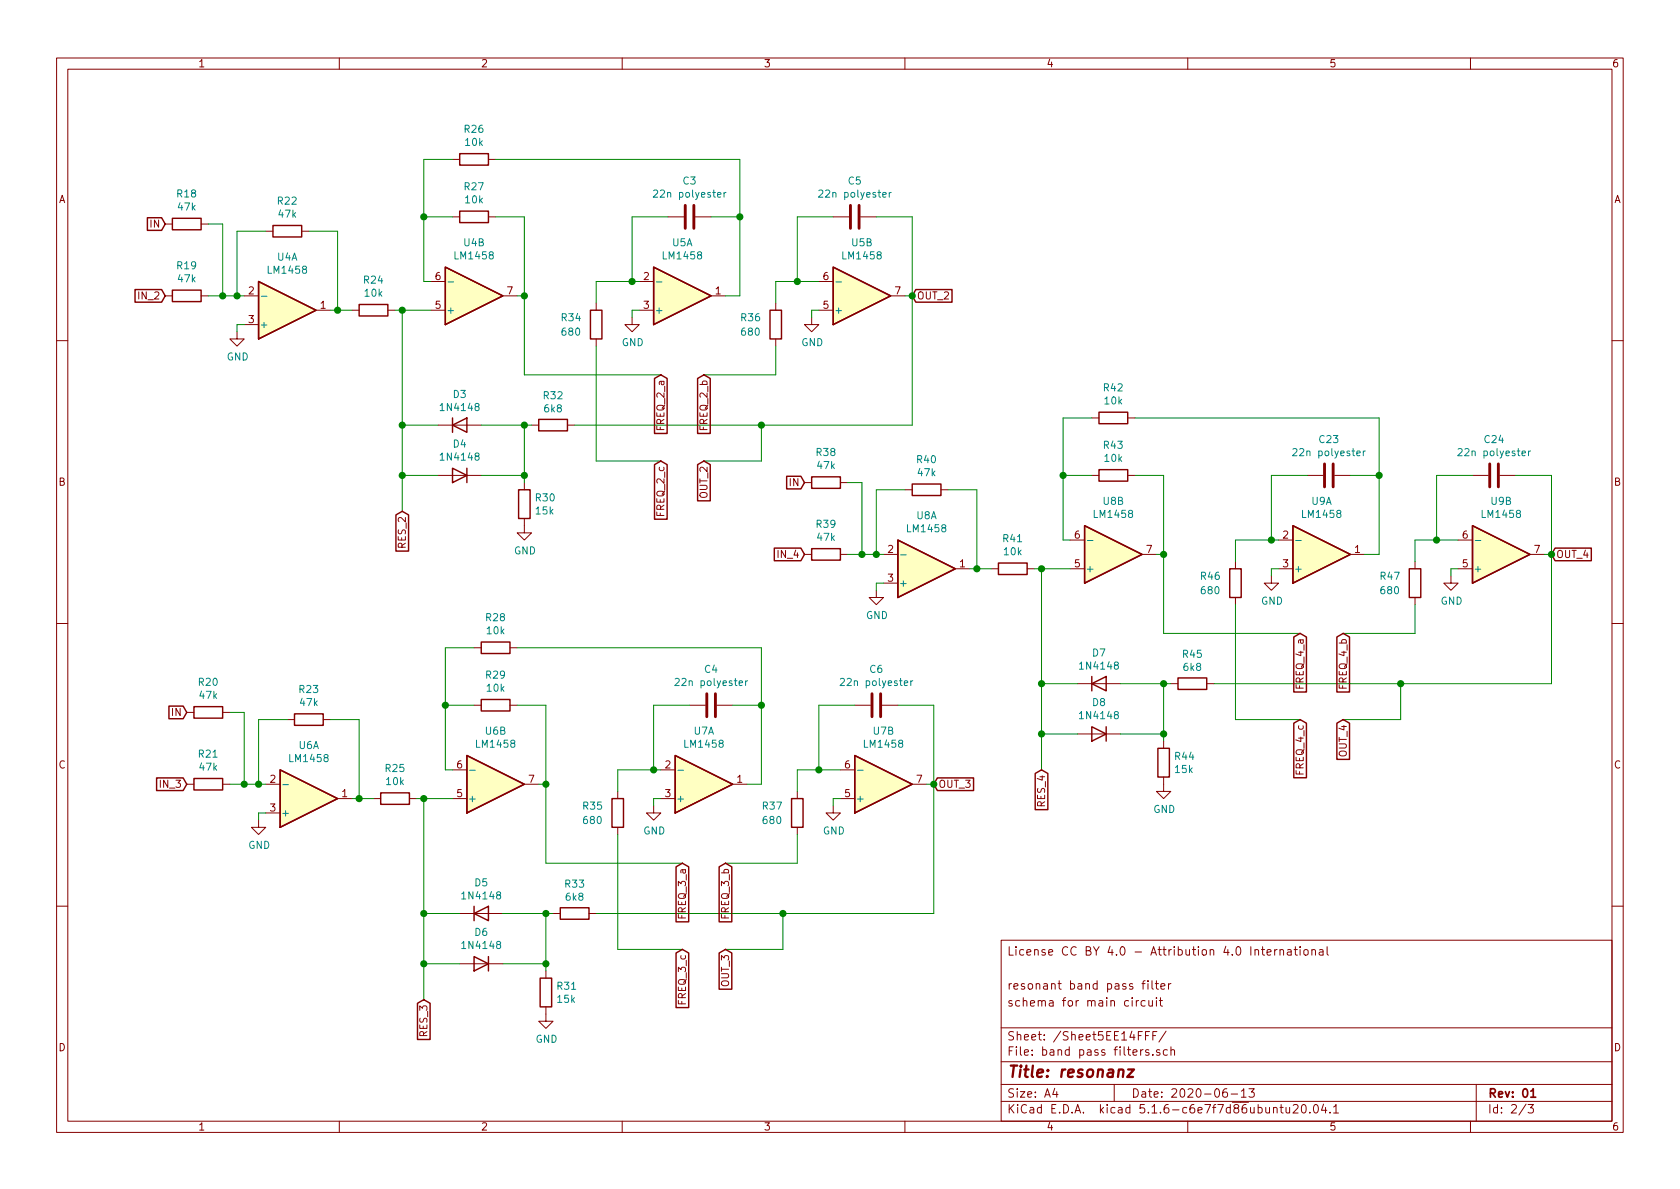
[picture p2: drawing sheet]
<svg xmlns="http://www.w3.org/2000/svg" width="297mm" height="210mm" viewBox="0 0 297 210" stroke-linecap="round" stroke-linejoin="round" font-family="sans-serif">
<g fill="none" stroke="#840000" stroke-width=".18">
<path d="M10 10.3h277v189.9h-277zM12 12.2h273v186.1h-273zM60 10.3v1.9M110 10.3v1.9M160 10.3v1.9M210 10.3v1.9M260 10.3v1.9M29.2 39.6h1.3M35.6 39.6h1.2M80 38.3h1.3M80 28.2h1.3M86.4 38.3h1.2"/>
<path d="M86.4 28.2h1.2M118.1 38.3h2.8M122.9 38.3h2.8M147.3 38.3h2.8M152.1 38.3h2.8M29.2 52.3h1.3M35.6 52.3h1.2M41.9 58.7v1.2h1.3l-1.3 1.3-1.3-1.3h1.3M43.2 52.3h2.5M43.2 57.4h2.5M47 40.9h1.3M53.3 40.9h1.3"/>
<path d="M55.9 54.9h2.5M62.2 54.9h1.3M68.6 54.9h1.2M76.2 54.9h2.5M76.2 49.8h2.5M88.9 52.3h2.5M105.4 53.6v1.3M105.4 59.9v1.3M111.8 56.1v1.3h1.2l-1.2 1.3-1.3-1.3h1.3M113 54.9h2.6M113 49.8h2.6M125.7 52.3h2.6"/>
<path d="M137.2 53.6v1.3M137.2 59.9v1.3M143.5 56.1v1.3h1.3l-1.3 1.3-1.3-1.3h1.3M144.8 54.9h2.5M144.8 49.8h2.5M157.5 52.3h2.5M10 60.2h2M77.5 75.2h7.6M94 75.2h1.2M100.3 75.2h1.3M193 73.9h1.3M199.4 73.9h1.3"/>
<path d="M285 60.2h2M77.5 84.1h7.6M92.7 91.7v2.5h1.3l-1.3 1.3-1.3-1.3h1.3M92.7 85.3v1.3M142.2 98h1.3M142.2 85.3h1.3M148.6 98h1.3M148.6 85.3h1.3M156.2 98h2.5M160 86.6h1.3M166.4 86.6h1.2M189.2 95.5h2.6"/>
<path d="M193 84.1h1.3M199.4 84.1h1.3M201.9 98h2.6M218.4 99.3v1.3M226.1 95.5h2.5M231.1 84.1h2.8M236 84.1h2.8M238.8 98h2.5M250.2 99.3v1.3M257.8 95.5h2.5M260.3 84.1h2.8M265.2 84.1h2.8"/>
<path d="M270.5 98h2.5M10 110.3h2M83.8 114.5h1.3M90.2 114.5h1.2M154.9 104.4v1.3h1.3l-1.3 1.2-1.2-1.2h1.2M156.2 103.1h2.5M168.9 100.6h2.5M175.3 100.6h1.2M181.6 100.6h1.3M189.2 100.6h2.6M218.4 105.7v1.2M224.8 101.8v1.3h1.3l-1.3 1.3-1.3-1.3h1.3"/>
<path d="M226.1 100.6h2.5M250.2 105.7v1.2M256.5 101.8v1.3h1.3l-1.3 1.3-1.2-1.3h1.2M257.8 100.6h2.5M285 110.3h2M33 138.7h1.3M33 126h1.3M39.4 138.7h1.2M39.4 126h1.2M47 138.7h2.5M50.8 127.2h1.3M57.1 127.2h1.3"/>
<path d="M80 136.1h2.5M83.8 124.7h1.3M90.2 124.7h1.2M92.7 138.7h2.5M109.2 139.9v1.3M116.8 136.1h2.6M121.9 124.7h2.8M126.7 124.7h2.8M129.5 138.7h2.6M141 139.9v1.3M148.6 136.1h2.5M151.1 124.7h2.8"/>
<path d="M156 124.7h2.7M161.3 138.7h2.5M190.5 120.9h7.6M190.5 129.8h7.6M205.7 137.4v2.5h1.3l-1.3 1.3-1.2-1.3h1.2M205.7 131.1v1.2M207 120.9h1.3M213.4 120.9h1.2M45.7 145v1.3h1.3l-1.3 1.3-1.3-1.3h1.3M47 143.8h2.5M59.7 141.2h2.5M66 141.2h1.3"/>
<path d="M72.4 141.2h1.3M80 141.2h2.5M109.2 146.3v1.3M115.6 142.5v1.3h1.2l-1.2 1.2-1.3-1.2h1.3M116.8 141.2h2.6M141 146.3v1.3M147.3 142.5v1.3h1.3l-1.3 1.2-1.3-1.2h1.3M148.6 141.2h2.5M10 160.2h2M81.3 161.5h7.6M81.3 170.4h7.6M96.5 178v2.6h1.3l-1.3 1.3-1.3-1.3h1.3"/>
<path d="M96.5 171.7v1.3M97.8 161.5h1.3M104.1 161.5h1.3M177 166.3h108v32h-108zM200.2 176.4v.2M200.2 176.9v1M200.9 176.9v1M201.3 176.9l-.3 .2-.1 .1M201.9 173.9h.6M202.5 177l-.4-.1-.3 .3v.6l.3 .1 .4-.1M202.5 173.4l-.4 .3v1.2M203 173.4v.2"/>
<path d="M203 173.9v1M203.1 176.9l.1 .9 .4 .1 .2-.1M203.7 173.4v1.3l.2 .2M203.8 176.9v1M204.3 173.9h.5M204.5 176.4v.2M204.5 173.4v1.3l.3 .2M204.5 176.9v1M205 176.9h.5M205.2 176.4v1.3l.3 .2M205.3 174.4l.7-.1-.1-.3-.4-.1-.2 .2v.7h.6M206.6 173.9v1"/>
<path d="M207 173.9l-.4 .3M223 167.9h.6M223.2 167.4v1.3l.4 .2M224 168.4l.7-.1v-.3l-.5-.1-.2 .2 .1 .7h.6M225.4 167.9v1M225.8 167.9l-.4 .3M226.3 168l.2-.1 .4 .1v.9M226.3 167.9v1M227.7 168h.5l.1 .9M228.3 168.3h-.5l-.2 .2 .2 .4 .5-.1M228.8 167.9h.6M229 167.4v1.3l.4 .2"/>
<path d="M229.9 167.4v.2M229.9 167.9v1M230.6 168l.2-.1 .4 .1v.8l-.2 .1-.4-.1zM232 168l.2-.1 .3 .1 .1 .9M232 167.9v1M233.3 168h.6v.9M233.9 168.3h-.4l-.3 .2 .3 .4 .4-.1M234.6 167.4v1.3l.3 .2M285 160.2h2M60 198.3v1.9M110 198.3v1.9M160 198.3v1.9"/>
<path d="M177 194.8h108M177 191.8h108M177 187.8h108M177 181.8h108M186.5 192.5l-.4 1h1M186.8 193v1M197 191.8v3M202.5 183.1h.5M203.1 185.7a.37 .37 0 0 0-.6 .1l.1 .2 .5 .2 .1 .1-.2 .3-.5-.1M203.3 182.4h-.8v1.5M203.8 186.5v.1M203.8 183.1h.5"/>
<path d="M204.5 182.4h-.7v1.5M205.1 185.7l-.4-.1-.2 .2v.2l.6 .2v.3h-.6M206.2 182.3l-1.3 2M206.4 185.7l-.4-.1-.3 .3 .1 .6h.6M207 185.7l.3-.1 .3 .1 .1 .9M207 185.1v1.5M210 198.3v1.9M216.9 192.5a.62 .62 0 0 0-.7 .7l.1 .7 .2 .1 .5-.1v-.5l-.1-.2-.4-.1-.3 .3M217.7 193.5h1.1M219.5 193l.4-.5v1.5M219.5 194h.8M220.8 192.5h1l-.5 .6 .4 .1v.7l-.2 .1-.7-.1"/>
<path d="M225.2 196l.2-.2 .3 .1 .1 .9M226.3 195.8h.6M226.5 195.3v1.3l.4 .2M227.4 195.8l.1 .9 .3 .1 .2-.1M228 195.8v1M228.7 195.5l.2-.2h.3l.3 .5-.9 1h.9M230.2 195.5l.4-.2a.94 .94 0 0 1 0 1.5l-.5-.3v-.6zM231.6 196.7v.1M232.4 195.4l.2-.1a.8 .8 0 0 1 .5 .8 .8 .8 0 0 1-.5 .7 1 1 0 0 1-.2-1.4zM234 195.2l-.3 1.1h.9M234.4 195.8v1M235.2 196.7v.1"/>
<path d="M235.8 195.8l.4-.5v1.5M235.8 196.8h.9M260 198.3v1.9M261 191.8v6.5M269.8 195.2l-1.2 2M270.2 195.3h.9l-.5 .6 .4 .1v.7l-.2 .1-.6-.1"/>
</g>
<path d="M270.7 193l.4-.5v1.5M270.7 194h.8" fill="none" stroke="#840000" stroke-width=".3"/>
<path d="M199.5 189.1h1l-1.2 1.3h1" fill="none" stroke="#840000" stroke-width=".41"/>
<path d="M121.2 36.3v4.1M122.7 36.3v4.1M150.4 36.3v4.1M151.9 36.3v4.1M234.2 82v4.1M235.7 82v4.1M263.4 82v4.1M264.9 82v4.1M125 122.7v4M126.5 122.7v4M154.2 122.7v4M155.7 122.7v4" fill="none" stroke="#840000" stroke-width=".51"/>
<g fill="none" stroke="#008484" stroke-width=".18">
<path d="M115.6 33.7l.5-.1 .2 .4-.1 .2-.7 .7h.8M126.9 34.4l.6-.1-.1-.2-.3-.1-.2 .2v.6h.5M128 34v.9M128.4 34l-.4 .3M144.8 33.7l.5-.1 .2 .4-.1 .2-.7 .7h.8M156.1 34.4l.6-.1-.1-.2-.3-.1-.2 .2v.6h.5M157.2 34v.9M157.6 34l-.4 .3M46.2 52.4h1M79.2 49.9h1M116.1 49.9h.9M147.8 49.9h1"/>
<path d="M228.6 79.4l.5-.1 .2 .4v.2l-.8 .7h.8M241 79.8v.8M241.4 79.8l-.4 .2M257.8 79.4l.5-.1 .2 .4v.2l-.8 .7h.8M270.3 79.8v.8M270.6 79.8l-.3 .2M159.2 98.1h1M192.3 95.6h.9M229.1 95.6h1M239.9 80.2l.6-.1-.1-.3h-.3l-.2 .1 .1 .6h.4M260.8 95.6h1M269.1 80.2l.6-.1-.1-.3h-.3l-.2 .1 .1 .6h.4"/>
<path d="M50 138.8h1M83 136.2h1M119.4 120.1l.5-.1 .2 .3-.1 .2-.7 .7h.8M119.9 136.2h1M130.7 120.8l.6-.1-.1-.3h-.3l-.2 .2v.6h.5M131.8 120.4v.8M132.2 120.4l-.4 .2M148.6 120.1l.5-.1 .2 .3v.2l-.8 .7h.8M151.6 136.2h1M159.9 120.8l.6-.1-.1-.3h-.3l-.2 .2v.6h.5M161 120.4v.8M161.4 120.4l-.4 .2"/>
</g>
<g fill="none" stroke="#840000" stroke-width=".25">
<path d="M26.1 38.5h2.5l.6 1.1-.6 1.1h-2.5zM30.5 38.6h5.1v2h-5.1zM48.3 39.9h5v2h-5zM81.3 37.3h5.1v2.1h-5.1zM81.3 27.2h5.1v2h-5.1zM23.9 51.2h4.7l.6 1.1-.6 1.1h-4.7zM30.5 51.3h5.1v2h-5.1zM45.7 49.8l10.2 5.1-10.2 5zM63.5 53.8h5.1v2.1h-5.1zM78.7 47.2l10.2 5.1-10.2 5.1zM104.4 54.9h2v5h-2zM115.6 47.2l10.1 5.1-10.1 5.1z"/>
<path d="M136.1 54.9h2.1v5h-2.1zM147.3 47.2l10.2 5.1-10.2 5.1zM161.9 51.2h6.4v2.2h-6.4l-.6-1.1zM80 75.2l2.5-1.3v2.5zM80 73.9v2.5M95.2 74.2h5.1v2h-5.1zM115.7 66.9l1.1-.6 1.2 .6v9.8h-2.3zM123.3 66.9l1.2-.6 1.1 .6v9.8h-2.3zM194.3 72.9h5.1v2h-5.1zM70 91.1l1.1-.7 1.1 .7v6.4h-2.2zM80 82.8l2.5 1.3-2.5 1.2zM82.5 82.8v2.5"/>
<path d="M91.7 86.6h2v5.1h-2zM115.7 82.2l1.1-.7 1.2 .7v9.6h-2.3zM123.3 82.2l1.2-.7 1.1 .7v6.4h-2.3zM136.9 96.9h4.7l.6 1.1-.6 1.2h-4.7zM139.1 84.2h2.5l.6 1.1-.6 1.2h-2.5zM143.5 97h5.1v2.1h-5.1zM143.5 84.3h5.1v2.1h-5.1zM158.7 95.5l10.2 5.1-10.2 5.1zM161.3 85.6h5.1v2h-5.1zM176.5 99.6h5.1v2h-5.1zM191.8 93l10.1 5-10.1 5.1zM194.3 83.1h5.1v2h-5.1z"/>
<path d="M228.6 93l10.2 5-10.2 5.1zM260.3 93l10.2 5-10.2 5.1zM275 96.9h6.4v2.3h-6.4l-.7-1.2zM85.1 113.5h5.1v2.1h-5.1zM193 119.6v2.6M208.3 119.9h5.1v2h-5.1zM217.4 100.6h2.1v5.1h-2.1zM228.8 112.6l1.1-.6 1.1 .6v9.8h-2.2zM236.4 112.6l1.1-.6 1.1 .6v9.8h-2.2zM249.2 100.6h2v5.1h-2zM27.7 137.6h4.7l.6 1.1-.6 1.1h-4.7zM29.9 124.9h2.5l.6 1.1-.6 1.1h-2.5z"/>
<path d="M34.3 137.7h5.1v2h-5.1zM34.3 125h5.1v2h-5.1zM49.5 136.1l10.2 5.1-10.2 5.1zM52.1 126.2h5v2.1h-5zM82.5 133.6l10.2 5.1-10.2 5.1zM85.1 123.7h5.1v2h-5.1zM119.4 133.6l10.1 5.1-10.1 5.1zM151.1 133.6l10.2 5.1-10.2 5.1zM165.7 137.6h6.4v2.2h-6.4l-.6-1.1zM183 136.8l1.1-.7 1.2 .7v6.4h-2.3zM193 128.5l2.6 1.3-2.6 1.3zM193 120.9l2.6-1.3v2.6z"/>
<path d="M195.6 128.5v2.6M204.7 132.3h2.1v5.1h-2.1zM228.8 127.9l1.1-.7 1.1 .7v9.6h-2.2zM236.4 127.9l1.1-.7 1.1 .7v6.4h-2.2zM67.3 140.2h5.1v2h-5.1zM108.2 141.2h2v5.1h-2zM119.5 153.3l1.1-.7 1.2 .7v9.7h-2.3zM127.2 153.3l1.1-.7 1.1 .7v9.7h-2.2zM140 141.2h2v5.1h-2zM73.8 177.4l1.1-.6 1.1 .6v6.4h-2.2zM83.8 169.2l2.6 1.2-2.6 1.3zM83.8 161.5l2.6-1.2v2.5z"/>
<path d="M83.8 160.3v2.5M86.4 169.2v2.5M95.5 173h2v5h-2zM99.1 160.5h5v2.1h-5zM119.5 168.5l1.1-.6 1.2 .6v9.7h-2.3zM127.2 168.5l1.1-.6 1.1 .6v6.4h-2.2z"/>
</g>
<g fill="#ffffc2" stroke="#ffffc2" stroke-width=".18">
<path d="M228.6 93l10.2 5-10.2 5.1z"/>
<path d="M260.3 93l10.2 5-10.2 5.1z"/>
<path d="M191.8 93l10.1 5-10.1 5.1z"/>
<path d="M158.7 95.5l10.2 5.1-10.2 5.1z"/>
<path d="M151.1 133.6l10.2 5.1-10.2 5.1z"/>
<path d="M119.4 133.6l10.1 5.1-10.1 5.1z"/>
<path d="M82.5 133.6l10.2 5.1-10.2 5.1z"/>
<path d="M49.5 136.1l10.2 5.1-10.2 5.1z"/>
<path d="M147.3 47.2l10.2 5.1-10.2 5.1z"/>
<path d="M115.6 47.2l10.1 5.1-10.1 5.1z"/>
<path d="M78.7 47.2l10.2 5.1-10.2 5.1z"/>
<path d="M45.7 49.8l10.2 5.1-10.2 5z"/>
</g>
<g fill="none" stroke="#008400" stroke-width=".18">
<path d="M36.8 39.6h2.6v12.7M74.9 38.3h5.1M80 28.2h-5.1v21.6h1.3M87.6 38.3h5.1v28h24.1M87.6 28.2h43.2v24.1h-2.5M118.1 38.3h-6.3v11.5M125.7 38.3h5.1M147.3 38.3h-6.3v11.5M154.9 38.3h6.4v36.9h-59.7M36.8 52.3h6.4M43.2 57.4h-1.3v1.3M47 40.9h-5.1v11.4"/>
<path d="M54.6 40.9h5.1v14M58.4 54.9h3.8M69.8 54.9h6.4M71.1 54.9v35.5M91.4 52.3h1.3M113 54.9h-1.2v1.2M113 49.8h-7.6v3.8M144.8 49.8h-7.6v3.8M144.8 54.9h-1.3v1.2M160 52.3h1.3M71.1 75.2h6.4M85.1 75.2h8.9"/>
<path d="M92.7 75.2v10.1M105.4 61.2v20.3h11.4M134.6 75.2v6.3h-10.1M137.2 61.2v5.1h-12.7M193 73.9h-5v21.6h1.2M200.7 73.9h43.1v24.1h-2.5M71.1 84.1h6.4M85.1 84.1h7.6M149.9 98h6.3M149.9 85.3h2.5v12.7M160 86.6h-5.1v11.4M167.6 86.6h5.1v14"/>
<path d="M188 84.1h5M200.7 84.1h5v27.9h24.2M204.5 98h1.2M226.1 95.5h-7.7v3.8M231.1 84.1h-6.3v11.4M238.8 84.1h5M257.8 95.5h-7.6v3.8M260.3 84.1h-6.3v11.4M268 84.1h6.3v36.8h-59.7M273 98h1.3M83.8 114.5h-5.1v21.6h1.3M91.4 114.5h43.2v24.2h-2.5"/>
<path d="M156.2 103.1h-1.3v1.3M171.4 100.6h3.9M182.9 100.6h6.3M184.1 100.6v35.5M218.4 106.9v20.3h11.5M226.1 100.6h-1.3v1.2M250.2 106.9v5.1h-12.7M257.8 100.6h-1.3v1.2M40.6 138.7h6.4M40.6 126h2.6v12.7M50.8 127.2h-5.1v11.5M58.4 127.2h5.1v14"/>
<path d="M78.7 124.7h5.1M91.4 124.7h5.1v27.9h24.1M95.2 138.7h1.3M116.8 136.1h-7.6v3.8M121.9 124.7h-6.3v11.4M129.5 124.7h5.1M148.6 136.1h-7.6v3.8M151.1 124.7h-6.3v11.4M158.7 124.7h6.4v36.8h-59.7M163.8 138.7h1.3M184.1 120.9h6.4M184.1 129.8h6.4"/>
<path d="M198.1 120.9h8.9M198.1 129.8h7.6M205.7 120.9v10.2M247.6 120.9v6.3h-10.1M47 143.8h-1.3v1.2M62.2 141.2h3.8M73.7 141.2h6.3M74.9 141.2v35.6M109.2 147.6v20.3h11.4M116.8 141.2h-1.2v1.3M141 147.6v5h-12.7M148.6 141.2h-1.3v1.3"/>
<path d="M74.9 161.5h6.4M74.9 170.4h6.4M88.9 161.5h8.9M88.9 170.4h7.6M96.5 161.5v10.2M138.4 161.5v6.4h-10.1"/>
</g>
<g fill="#008400" stroke="#008400" stroke-width=".25">
<circle cx="111.8" cy="49.8" r=".51"/>
<circle cx="184.2" cy="120.9" r=".51"/>
<circle cx="41.9" cy="52.3" r=".51"/>
<circle cx="39.4" cy="52.3" r=".51"/>
<circle cx="172.7" cy="100.6" r=".51"/>
<circle cx="92.7" cy="75.2" r=".51"/>
<circle cx="205.7" cy="129.8" r=".51"/>
<circle cx="188" cy="84.1" r=".51"/>
<circle cx="74.9" cy="170.4" r=".51"/>
<circle cx="243.8" cy="84.1" r=".51"/>
<circle cx="74.9" cy="161.5" r=".51"/>
<circle cx="59.7" cy="54.9" r=".51"/>
<circle cx="130.8" cy="38.3" r=".51"/>
<circle cx="184.2" cy="129.8" r=".51"/>
<circle cx="134.6" cy="75.2" r=".51"/>
<circle cx="165.1" cy="138.7" r=".51"/>
<circle cx="134.6" cy="124.7" r=".51"/>
<circle cx="63.5" cy="141.2" r=".51"/>
<circle cx="78.7" cy="124.7" r=".51"/>
<circle cx="92.7" cy="52.3" r=".51"/>
<circle cx="138.4" cy="161.5" r=".51"/>
<circle cx="144.8" cy="136.1" r=".51"/>
<circle cx="152.4" cy="98" r=".51"/>
<circle cx="74.9" cy="38.3" r=".51"/>
<circle cx="154.9" cy="98" r=".51"/>
<circle cx="115.6" cy="136.1" r=".51"/>
<circle cx="96.5" cy="170.4" r=".51"/>
<circle cx="247.7" cy="120.9" r=".51"/>
<circle cx="205.7" cy="120.9" r=".51"/>
<circle cx="92.7" cy="84.1" r=".51"/>
<circle cx="254" cy="95.5" r=".51"/>
<circle cx="205.7" cy="98" r=".51"/>
<circle cx="71.1" cy="84.1" r=".51"/>
<circle cx="224.8" cy="95.5" r=".51"/>
<circle cx="141" cy="49.8" r=".51"/>
<circle cx="274.3" cy="98" r=".51"/>
<circle cx="71.1" cy="54.9" r=".51"/>
<circle cx="184.2" cy="100.6" r=".51"/>
<circle cx="96.5" cy="138.7" r=".51"/>
<circle cx="74.9" cy="141.2" r=".51"/>
<circle cx="161.3" cy="52.3" r=".51"/>
<circle cx="96.5" cy="161.5" r=".51"/>
<circle cx="45.7" cy="138.7" r=".51"/>
<circle cx="43.2" cy="138.7" r=".51"/>
<circle cx="71.1" cy="75.2" r=".51"/>
</g>
<text font-size="2.8" fill="#840000" x="178" y="190.5">Title: resonanz</text>
<g font-size="2.1" fill="#840000">
<text x="178" y="169">License CC BY 4.0 - Attribution 4.0 International</text>
<text x="178" y="178">schema for main circuit</text>
<text x="178" y="175">resonant band pass filter</text>
<text x="178" y="184">Sheet: /Sheet5EE14FFF/</text>
<text x="178" y="186.7">File: band pass filters.sch</text>
<text x="178" y="196.9">KiCad E.D.A. kicad 5.1.6-c6e7f7d86ubuntu20.04.1</text>
<text x="178" y="194.1">Size: A4</text>
<text x="200" y="194.1">Date: 2020-06-13</text>
<text x="263" y="194.1">Rev: 01</text>
<text x="263" y="196.9">Id: 2/3</text>
</g>
<g font-size="1.8" fill="#840000">
<text x="35" y="11.9">1</text>
<text x="85" y="11.9">2</text>
<text x="135" y="11.9">3</text>
<text x="185" y="11.9">4</text>
<text x="235" y="11.9">5</text>
<text x="285" y="11.9">6</text>
<text x="10.4" y="35.9">A</text>
<text x="285.4" y="35.9">A</text>
<text x="26.6" y="40.3">IN</text>
<text x="24.7" y="53">IN_2</text>
<text x="44" y="52.1">2</text>
<text x="77" y="49.5">6</text>
<text x="89.7" y="52.1">7</text>
<text x="113.8" y="49.5">2</text>
<text x="126.5" y="52.1">1</text>
<text x="145.6" y="49.5">6</text>
<text x="158.3" y="52.1">7</text>
<text x="162.1" y="53">OUT_2</text>
<text x="44" y="57.1">3</text>
<text x="56.7" y="54.6">1</text>
<text x="77" y="54.6">5</text>
<text x="113.8" y="54.6">3</text>
<text x="145.6" y="54.6">5</text>
<text x="117.5" y="75.9" transform="rotate(-90 117.5 75.9)">FREQ_2_a</text>
<text x="125.1" y="76" transform="rotate(-90 125.1 76)">FREQ_2_b</text>
<text x="10.4" y="85.9">B</text>
<text x="125.1" y="88" transform="rotate(-90 125.1 88)">OUT_2</text>
<text x="139.7" y="86">IN</text>
<text x="285.4" y="85.9">B</text>
<text x="117.5" y="91.2" transform="rotate(-90 117.5 91.2)">FREQ_2_c</text>
<text x="190" y="95.2">6</text>
<text x="226.8" y="95.2">2</text>
<text x="258.6" y="95.2">6</text>
<text x="71.8" y="96.8" transform="rotate(-90 71.8 96.8)">RES_2</text>
<text x="137.7" y="98.7">IN_4</text>
<text x="157" y="97.8">2</text>
<text x="169.7" y="100.3">1</text>
<text x="190" y="100.3">5</text>
<text x="202.7" y="97.8">7</text>
<text x="226.8" y="100.3">3</text>
<text x="239.5" y="97.8">1</text>
<text x="258.6" y="100.3">5</text>
<text x="271.3" y="97.8">7</text>
<text x="275.1" y="98.7">OUT_4</text>
<text x="157" y="102.9">3</text>
<text x="230.5" y="121.6" transform="rotate(-90 230.5 121.6)">FREQ_4_a</text>
<text x="238.1" y="121.7" transform="rotate(-90 238.1 121.7)">FREQ_4_b</text>
<text x="30.5" y="126.6">IN</text>
<text x="10.4" y="135.9">C</text>
<text x="80.8" y="135.9">6</text>
<text x="117.6" y="135.9">2</text>
<text x="149.4" y="135.9">6</text>
<text x="230.5" y="136.9" transform="rotate(-90 230.5 136.9)">FREQ_4_c</text>
<text x="238.1" y="133.7" transform="rotate(-90 238.1 133.7)">OUT_4</text>
<text x="285.4" y="135.9">C</text>
<text x="28.5" y="139.3">IN_3</text>
<text x="47.8" y="138.4">2</text>
<text x="47.8" y="143.5">3</text>
<text x="60.5" y="141">1</text>
<text x="80.8" y="141">5</text>
<text x="93.5" y="138.4">7</text>
<text x="117.6" y="141">3</text>
<text x="130.3" y="138.4">1</text>
<text x="149.4" y="141">5</text>
<text x="162.1" y="138.4">7</text>
<text x="165.9" y="139.3">OUT_3</text>
<text x="184.8" y="142.5" transform="rotate(-90 184.8 142.5)">RES_4</text>
<text x="121.3" y="162.3" transform="rotate(-90 121.3 162.3)">FREQ_3_a</text>
<text x="128.9" y="162.4" transform="rotate(-90 128.9 162.4)">FREQ_3_b</text>
<text x="121.3" y="177.5" transform="rotate(-90 121.3 177.5)">FREQ_3_c</text>
<text x="128.9" y="174.4" transform="rotate(-90 128.9 174.4)">OUT_3</text>
<text x="10.4" y="185.9">D</text>
<text x="75.6" y="183.2" transform="rotate(-90 75.6 183.2)">RES_3</text>
<text x="285.4" y="185.9">D</text>
<text x="35" y="199.9">1</text>
<text x="85" y="199.9">2</text>
<text x="135" y="199.9">3</text>
<text x="185" y="199.9">4</text>
<text x="235" y="199.9">5</text>
<text x="285" y="199.9">6</text>
</g>
<g font-size="1.8" fill="#008484">
<text x="82.2" y="23.5">R26</text>
<text x="82.3" y="25.8">10k</text>
<text x="31.4" y="34.9">R18</text>
<text x="82.2" y="33.6">R27</text>
<text x="82.3" y="36">10k</text>
<text x="116.2" y="34.9">22n polyester</text>
<text x="120.8" y="32.6">C3</text>
<text x="145.4" y="34.9">22n polyester</text>
<text x="150" y="32.6">C5</text>
<text x="31.5" y="37.2">47k</text>
<text x="49.1" y="36.2">R22</text>
<text x="49.3" y="38.5">47k</text>
<text x="31.4" y="47.6">R19</text>
<text x="49" y="46.1">U4A</text>
<text x="80.6" y="45.9">LM1458</text>
<text x="82.1" y="43.6">U4B</text>
<text x="117.4" y="45.9">LM1458</text>
<text x="118.9" y="43.6">U5A</text>
<text x="149.2" y="45.9">LM1458</text>
<text x="150.6" y="43.6">U5B</text>
<text x="31.5" y="49.9">47k</text>
<text x="47.6" y="48.4">LM1458</text>
<text x="64.4" y="50.2">R24</text>
<text x="64.6" y="52.5">10k</text>
<text x="45.8" y="58">+</text>
<text x="78.9" y="55.5">+</text>
<text x="99.3" y="56.8">R34</text>
<text x="99.5" y="59.4">680</text>
<text x="115.7" y="55.5">+</text>
<text x="131.1" y="56.8">R36</text>
<text x="131.2" y="59.4">680</text>
<text x="147.4" y="55.5">+</text>
<text x="40.1" y="63.7">GND</text>
<text x="109.9" y="61.2">GND</text>
<text x="141.7" y="61.2">GND</text>
<text x="80.2" y="70.4">D3</text>
<text x="96.2" y="70.6">R32</text>
<text x="195.2" y="69.2">R42</text>
<text x="195.4" y="71.5">10k</text>
<text x="78.2" y="72.7">1N4148</text>
<text x="96.3" y="72.9">6k8</text>
<text x="78.2" y="81.5">1N4148</text>
<text x="80.2" y="79.1">D4</text>
<text x="144.4" y="80.6">R38</text>
<text x="144.6" y="83">47k</text>
<text x="162.2" y="81.9">R40</text>
<text x="195.2" y="79.4">R43</text>
<text x="195.4" y="81.7">10k</text>
<text x="229.3" y="80.7">22n polyester</text>
<text x="233.3" y="78.4">C23</text>
<text x="258.5" y="80.7">22n polyester</text>
<text x="262.5" y="78.4">C24</text>
<text x="94.8" y="88.7">R30</text>
<text x="162.4" y="84.2">47k</text>
<text x="195.1" y="89.3">U8B</text>
<text x="231.9" y="89.3">U9A</text>
<text x="263.7" y="89.3">U9B</text>
<text x="94.8" y="91">15k</text>
<text x="144.4" y="93.3">R39</text>
<text x="144.6" y="95.7">47k</text>
<text x="160.6" y="94.1">LM1458</text>
<text x="162.1" y="91.8">U8A</text>
<text x="177.4" y="95.9">R41</text>
<text x="193.6" y="91.6">LM1458</text>
<text x="230.5" y="91.6">LM1458</text>
<text x="262.2" y="91.6">LM1458</text>
<text x="90.9" y="98">GND</text>
<text x="177.6" y="98.2">10k</text>
<text x="191.9" y="101.2">+</text>
<text x="228.7" y="101.2">+</text>
<text x="260.5" y="101.2">+</text>
<text x="158.9" y="103.8">+</text>
<text x="212.4" y="102.5">R46</text>
<text x="212.5" y="105.1">680</text>
<text x="223" y="106.9">GND</text>
<text x="244.1" y="102.5">R47</text>
<text x="244.2" y="105.1">680</text>
<text x="254.7" y="106.9">GND</text>
<text x="86" y="109.8">R28</text>
<text x="86.2" y="112.2">10k</text>
<text x="153.1" y="109.5">GND</text>
<text x="124.6" y="119">C4</text>
<text x="153.8" y="119">C6</text>
<text x="191.2" y="118.4">1N4148</text>
<text x="193.2" y="116.1">D7</text>
<text x="209.2" y="116.3">R45</text>
<text x="209.3" y="118.6">6k8</text>
<text x="35.2" y="121.3">R20</text>
<text x="35.4" y="123.6">47k</text>
<text x="53" y="122.5">R23</text>
<text x="53.1" y="124.9">47k</text>
<text x="86" y="120">R29</text>
<text x="86.2" y="122.3">10k</text>
<text x="120" y="121.3">22n polyester</text>
<text x="149.3" y="121.3">22n polyester</text>
<text x="193.2" y="124.9">D8</text>
<text x="85.9" y="129.9">U6B</text>
<text x="122.7" y="129.9">U7A</text>
<text x="154.5" y="129.9">U7B</text>
<text x="191.2" y="127.2">1N4148</text>
<text x="35.2" y="134">R21</text>
<text x="35.4" y="136.3">47k</text>
<text x="51.4" y="134.8">LM1458</text>
<text x="52.9" y="132.5">U6A</text>
<text x="68.2" y="136.5">R25</text>
<text x="84.4" y="132.2">LM1458</text>
<text x="121.2" y="132.2">LM1458</text>
<text x="153" y="132.2">LM1458</text>
<text x="207.8" y="134.4">R44</text>
<text x="207.8" y="136.7">15k</text>
<text x="68.4" y="138.8">10k</text>
<text x="82.7" y="141.9">+</text>
<text x="103.1" y="143.2">R35</text>
<text x="119.5" y="141.9">+</text>
<text x="134.9" y="143.2">R37</text>
<text x="151.3" y="141.9">+</text>
<text x="203.9" y="143.8">GND</text>
<text x="49.7" y="144.4">+</text>
<text x="103.3" y="145.7">680</text>
<text x="113.7" y="147.6">GND</text>
<text x="135" y="145.7">680</text>
<text x="145.5" y="147.6">GND</text>
<text x="43.9" y="150.1">GND</text>
<text x="82" y="159">1N4148</text>
<text x="84" y="156.7">D5</text>
<text x="100" y="157">R33</text>
<text x="100.1" y="159.3">6k8</text>
<text x="82" y="167.8">1N4148</text>
<text x="84" y="165.5">D6</text>
<text x="98.6" y="175">R31</text>
<text x="98.6" y="177.3">15k</text>
<text x="94.7" y="184.4">GND</text>
</g>
</svg>
